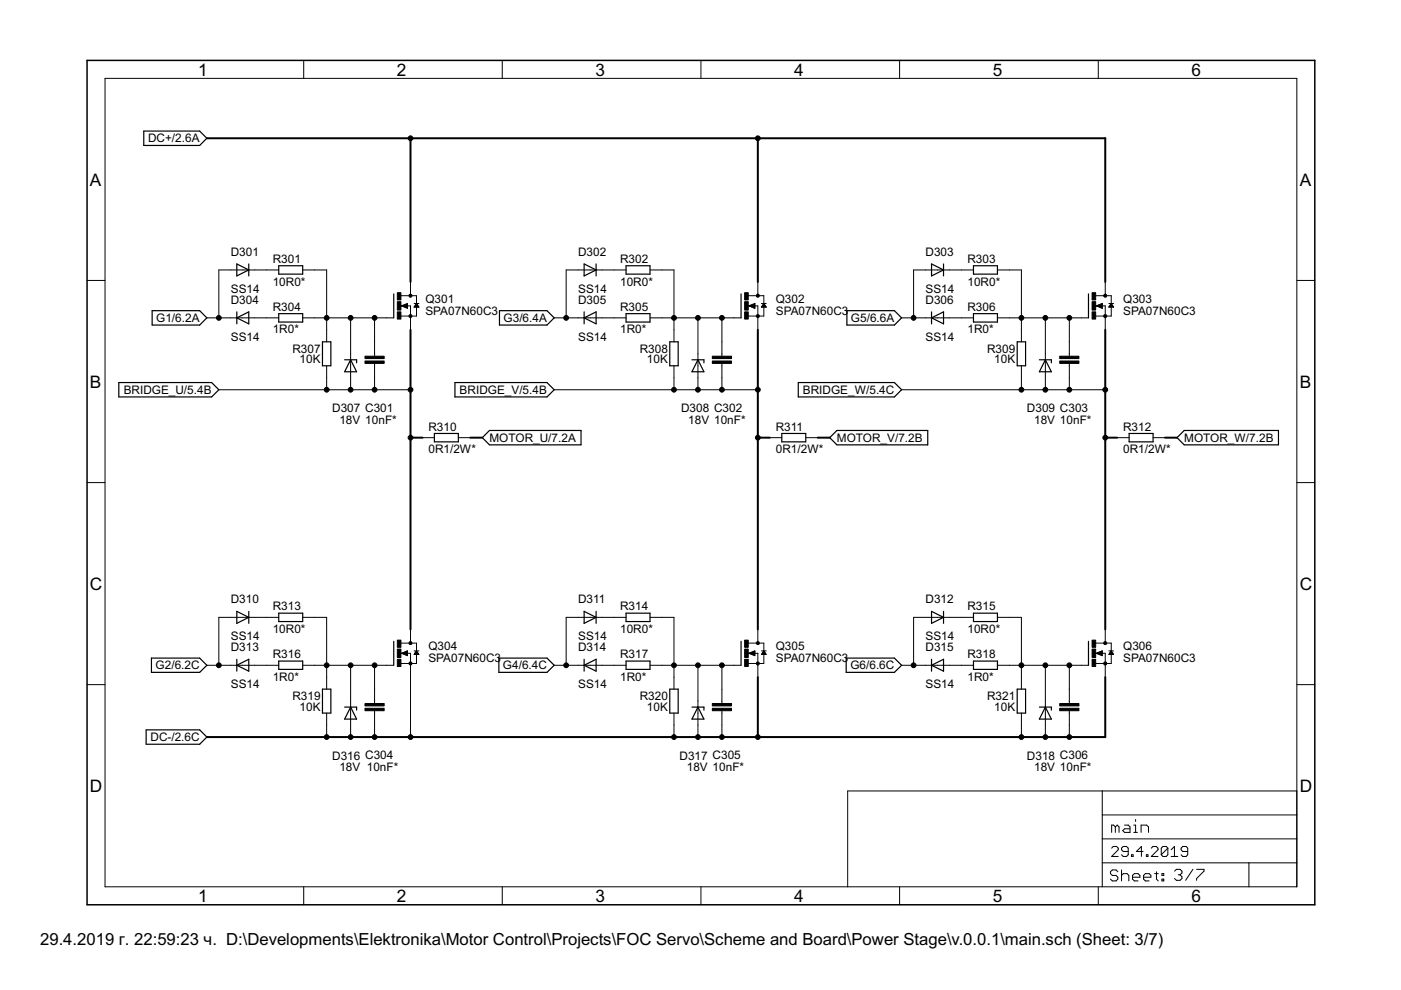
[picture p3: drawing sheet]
<svg xmlns="http://www.w3.org/2000/svg" width="297mm" height="210mm" viewBox="0 0 297 210" stroke-linecap="round" stroke-linejoin="round" font-family="sans-serif">
<g fill="#000" stroke="#000" stroke-width=".25">
<path d="M30.5 27.8v3zM30.5 30.8h11.8zM30.5 27.8h11.8zM43.9 29.3l-1.6 1.5zM42.3 27.8l1.6 1.5zM50.2 58.5l2.5-1.3zM50.2 56v2.5zM50.2 56l2.5 1.2zM52.7 56v1.2zM52.7 57.2v1.3zM59.1 58.1h5.1zM59.1 56.3v1.8z"/>
<path d="M59.1 56.3h5.1zM64.2 56.3v1.8zM123.8 58.5l2.6-1.3zM123.8 56v2.5zM123.8 56l2.6 1.2zM126.4 56v1.2zM126.4 57.2v1.3zM132.7 58.1h5.1zM132.7 56.3v1.8zM132.7 56.3h5.1zM137.8 56.3v1.8zM197.5 58.5l2.5-1.3z"/>
<path d="M197.5 56v2.5zM197.5 56l2.5 1.2zM200 56v1.2zM200 57.2v1.3zM206.4 58.1h5.1zM206.4 56.3v1.8zM206.4 56.3h5.1zM211.5 56.3v1.8zM32.3 65.9v3zM32.3 68.9h10zM32.3 65.9h10zM42.3 68.9l1.6-1.5z"/>
<path d="M42.3 65.9l1.6 1.5zM50.2 67.4l2.5 1.3zM50.2 67.4v1.3zM50.2 66.1v1.3zM50.2 67.4l2.5-1.3zM52.7 66.1v2.6zM59.1 68.3h5.1zM59.1 66.5v1.8zM59.1 66.5h5.1zM64.2 66.5v1.8zM68.4 72.5v5.1zM70.1 72.5v5.1z"/>
<path d="M68.4 72.5h1.7zM68.4 77.6h1.7zM73.1 76.3h1.2zM73.1 78.8h2.5zM74.3 76.3l-1.2 2.5zM74.3 76.3h1.3zM74.3 76.3l1.3 2.5zM75.6 76.3v.6zM83.5 62.3v5.1zM105.9 65.9v3zM105.9 68.9h10.1zM105.9 65.9h10.1z"/>
<path d="M117.5 67.4l-1.5 1.5zM116 65.9l1.5 1.5zM123.8 67.4l2.6 1.3zM123.8 67.4v1.3zM123.8 66.1v1.3zM123.8 67.4l2.6-1.3zM126.4 66.1v2.6zM132.7 68.3h5.1zM132.7 66.5v1.8zM132.7 66.5h5.1zM137.8 66.5v1.8zM142 72.5v5.1z"/>
<path d="M143.8 72.5v5.1zM142 72.5h1.8zM142 77.6h1.8zM146.7 76.3h1.3zM146.7 78.8h2.5zM148 76.3l-1.3 2.5zM148 76.3h1.2zM148 76.3l1.2 2.5zM149.2 76.3v.6zM157.1 62.3v5.1zM179.6 65.9v3zM179.6 68.9h10z"/>
<path d="M179.6 65.9h10zM191.2 67.4l-1.6 1.5zM189.6 65.9l1.6 1.5zM197.5 67.4l2.5 1.3zM197.5 67.4v1.3zM197.5 66.1v1.3zM197.5 67.4l2.5-1.3zM200 66.1v2.6zM206.4 68.3h5.1zM206.4 66.5v1.8zM206.4 66.5h5.1zM211.5 66.5v1.8z"/>
<path d="M215.7 72.5v5.1zM217.4 72.5v5.1zM215.7 72.5h1.7zM215.7 77.6h1.7zM220.4 76.3h1.2zM220.4 78.8h2.5zM221.6 76.3l-1.2 2.5zM221.6 76.3h1.3zM221.6 76.3l1.3 2.5zM222.9 76.3v.6zM230.8 62.3v5.1zM25.2 81.1v3.1z"/>
<path d="M25.2 84.2h19.7zM25.2 81.1h19.7zM44.9 84.2l1.5-1.6zM44.9 81.1l1.5 1.5zM92.1 93.7h5.1zM92.1 91.9v1.8zM96.5 81.1v3.1zM92.1 91.9h5.1zM97.2 91.9v1.8zM102.3 92.8l1.5-1.5zM102.3 92.8l1.5 1.5zM103.8 91.3h19.4z"/>
<path d="M103.8 94.3h19.4zM96.5 84.2h19.5zM96.5 81.1h19.5zM117.5 82.6l-1.5 1.6zM116 81.1l1.5 1.5zM123.2 91.3v3zM165.8 93.7h5zM165.8 91.9v1.8zM169.2 81.1v3.1zM165.8 91.9h5zM170.8 91.9v1.8zM175.9 92.8l1.5-1.5z"/>
<path d="M175.9 92.8l1.5 1.5zM177.4 91.3h19.3zM177.4 94.3h19.3zM169.2 84.2h20.4zM169.2 81.1h20.4zM191.2 82.6l-1.6 1.6zM189.6 81.1l1.6 1.5zM196.7 91.3v3zM239.4 93.7h5.1zM239.4 91.9v1.8zM239.4 91.9h5.1zM244.5 91.9v1.8z"/>
<path d="M249.6 92.8l1.5-1.5zM249.6 92.8l1.5 1.5zM251.1 91.3h20zM251.1 94.3h20zM271.1 91.3v3zM32.1 139.5h10.2zM50.2 132.2l2.5-1.3zM50.2 129.6v2.6zM50.2 141.1l2.5-1.3zM50.2 129.6l2.5 1.3zM52.7 129.6v1.3zM52.7 130.9v1.3z"/>
<path d="M59.1 131.8h5.1zM59.1 130v1.8zM59.1 130h5.1zM64.2 130v1.8zM83.5 136v5.1zM105.8 139.5h10.2zM123.8 132.2l2.6-1.3zM123.8 129.6v2.6zM123.8 141.1l2.6-1.3zM123.8 129.6l2.6 1.3zM126.4 129.6v1.3zM126.4 130.9v1.3z"/>
<path d="M132.7 131.8h5.1zM132.7 130v1.8zM132.7 130h5.1zM137.8 130v1.8zM157.1 136v5.1zM179.4 139.5h10.2zM197.5 132.2l2.5-1.3zM197.5 129.6v2.6zM197.5 141.1l2.5-1.3zM197.5 129.6l2.5 1.3zM200 129.6v1.3zM200 130.9v1.3z"/>
<path d="M206.4 131.8h5.1zM206.4 130v1.8zM206.4 130h5.1zM211.5 130v1.8zM230.8 136v5.1zM31 154.7v3.1zM32.1 139.5v3.1zM31 157.8h11.3zM31 154.7h11.3zM32.1 142.6h10.2zM43.9 156.3l-1.6 1.5zM42.3 154.7l1.6 1.6z"/>
<path d="M42.3 142.6l1.6-1.5zM42.3 139.5l1.6 1.6zM50.2 141.1l2.5 1.2zM50.2 141.1v1.2zM50.2 139.8v1.3zM52.7 139.8v2.5zM59.1 141.9h5.1zM59.1 140.2v1.7zM59.1 140.2h5.1zM64.2 140.2v1.7zM68.4 146.1v5.1zM70.1 146.1v5.1z"/>
<path d="M68.4 146.1h1.7zM68.4 151.2h1.7zM73.1 149.9h1.2zM73.1 152.5h2.5zM74.3 149.9l-1.2 2.6zM74.3 149.9h1.3zM74.3 149.9l1.3 2.6zM75.6 149.9v.7zM105.8 139.5v3.1zM105.8 142.6h10.2zM116 142.6l1.5-1.5zM116 139.5l1.5 1.6z"/>
<path d="M123.8 141.1l2.6 1.2zM123.8 141.1v1.2zM123.8 139.8v1.3zM126.4 139.8v2.5zM132.7 141.9h5.1zM132.7 140.2v1.7zM132.7 140.2h5.1zM137.8 140.2v1.7zM142 146.1v5.1zM143.8 146.1v5.1zM142 146.1h1.8zM142 151.2h1.8z"/>
<path d="M146.7 149.9h1.3zM146.7 152.5h2.5zM148 149.9l-1.3 2.6zM148 149.9h1.2zM148 149.9l1.2 2.6zM149.2 149.9v.7zM179.4 139.5v3.1zM179.4 142.6h10.2zM189.6 142.6l1.6-1.5zM189.6 139.5l1.6 1.6zM197.5 141.1l2.5 1.2zM197.5 141.1v1.2z"/>
<path d="M197.5 139.8v1.3zM200 139.8v2.5zM206.4 141.9h5.1zM206.4 140.2v1.7zM206.4 140.2h5.1zM211.5 140.2v1.7zM215.7 146.1v5.1zM217.4 146.1v5.1zM215.7 146.1h1.7zM215.7 151.2h1.7zM220.4 149.9h1.2zM220.4 152.5h2.5z"/>
<path d="M221.6 149.9l-1.2 2.6zM221.6 149.9h1.3zM221.6 149.9l1.3 2.6zM222.9 149.9v.7z"/>
</g>
<g fill="#000" stroke="#000" stroke-width=".21">
<path d="M22.3 16.6v171.4zM64.4 12.8v3.8zM106.5 12.8v3.8zM148.6 12.8v3.8zM190.7 12.8v3.8zM232.9 12.8v3.8zM22.3 16.6h252.7zM18.5 59.5h3.8zM46.4 57.2v10.2zM48.9 57.2h2.6zM46.4 57.2h2.5zM51.5 57.2h2.5z"/>
<path d="M56.6 57.2h2.5zM54 57.2h2.6zM64.2 57.2h2.5zM66.7 57.2h2.6zM69.3 57.2v10.2zM87 59.8v2.5zM120 57.2v10.2zM122.6 57.2h2.5zM120 57.2h2.6zM125.1 57.2h2.6zM130.2 57.2h2.5zM127.7 57.2h2.5z"/>
<path d="M137.8 57.2h2.6zM140.4 57.2h2.5zM142.9 57.2v10.2zM160.7 59.8v2.5zM193.7 57.2v10.2zM196.2 57.2h2.6zM193.7 57.2h2.5zM198.8 57.2h2.5zM203.9 57.2h2.5zM201.3 57.2h2.6zM211.5 57.2h2.5zM214 57.2h2.6z"/>
<path d="M216.6 57.2v10.2zM234.3 59.8v2.5zM275 59.5h3.8zM43.9 67.4h2.5zM46.4 67.4h2.5zM48.9 67.4h2.6zM51.5 67.4h2.5zM56.6 67.4h2.5zM54 67.4h2.6zM64.2 67.4h2.5zM69.3 69.9v2.6zM66.7 67.4h2.6z"/>
<path d="M69.3 67.4v2.5zM74.3 75v2.6zM69.3 67.4h5zM74.3 67.4v7.6zM79.4 72.5v2.5zM79.4 75v.5zM79.4 77v.6zM74.3 67.4h5.1zM79.4 67.4v5.1zM79.4 67.4h2.6zM82 67.4h1.5zM84.9 64.9h2.1z"/>
<path d="M85 67h2zM85.1 64.9l1.3 .5zM85.2 64.9h1.2zM85.4 64.7h1zM85.4 65h1zM85.7 64.6h.7zM85.7 65.1h.7zM86 64.5h.4zM86 65.2h.4zM86.4 64.3v1.1zM85.1 64.9l1.3-.6zM87 67.4v2.5z"/>
<path d="M87 62.3v.4zM87 67v.4zM85 62.7h2zM87 64.9v2.1zM87.8 65.1h1zM87.8 64.3h.5zM87.9 65h.8zM87.9 64.9h.7zM88 64.7h.6zM88.1 64.6h.4zM88.2 64.5h.2zM88.3 64.3l-.5 .8z"/>
<path d="M88.3 64.3h.5zM87 62.7h1.3zM88.3 62.7v1.6zM88.3 65v2zM87 67h1.3zM88.3 64.3l.5 .8zM117.5 67.4h2.5zM120 67.4h2.6zM122.6 67.4h2.5zM125.1 67.4h2.6zM130.2 67.4h2.5zM127.7 67.4h2.5z"/>
<path d="M137.8 67.4h2.6zM142.9 69.9v2.6zM140.4 67.4h2.5zM142.9 67.4v2.5zM148 75v2.6zM142.9 67.4h5.1zM148 67.4v7.6zM153.1 72.5v2.5zM153.1 75v.5zM153.1 77v.6zM148 67.4h5.1zM153.1 67.4v5.1z"/>
<path d="M153.1 67.4h2.5zM155.6 67.4h1.5zM158.5 64.9h2.2zM158.6 67h2.1zM158.8 64.9l1.2 .5zM158.8 64.9h1.2zM159 64.7h1zM159.1 65h.9zM159.4 64.6h.6zM159.4 65.1h.6zM159.7 64.5h.3zM159.7 65.2h.3z"/>
<path d="M160 64.3v1.1zM158.8 64.9l1.2-.6zM160.7 67.4v2.5zM160.7 62.3v.4zM160.7 67v.4zM158.7 62.7h2zM160.7 64.9v2.1zM161.4 65.1h1.1zM161.4 64.3h.5zM161.5 65h.9zM161.6 64.9h.7zM161.7 64.7h.5z"/>
<path d="M161.8 64.6h.3zM161.8 64.5h.3zM161.9 64.3l-.5 .8zM161.9 64.3h.6zM160.7 62.7h1.2zM161.9 62.7v1.6zM161.9 65v2zM160.7 67h1.2zM161.9 64.3l.6 .8zM191.2 67.4h2.5zM193.7 67.4h2.5zM196.2 67.4h2.6z"/>
<path d="M198.8 67.4h2.5zM203.9 67.4h2.5zM201.3 67.4h2.6zM211.5 67.4h2.5zM216.6 69.9v2.6zM214 67.4h2.6zM216.6 67.4v2.5zM221.6 75v2.6zM221.6 67.4v7.6zM221.6 67.4h5.1zM216.6 67.4h5zM226.7 72.5v2.5z"/>
<path d="M226.7 75v.5zM226.7 77v.6zM226.7 67.4v5.1zM226.7 67.4h2.6zM229.3 67.4h1.5zM232.2 64.9h2.1zM232.3 67h2zM232.4 64.9l1.3 .5zM232.4 64.9h1.3zM232.7 64.7h1zM232.7 65h1zM233 64.6h.7z"/>
<path d="M233 65.1h.7zM233.3 64.5h.4zM233.3 65.2h.4zM233.7 64.3v1.1zM232.4 64.9l1.3-.6zM234.3 67.4v2.5zM234.3 62.3v.4zM234.3 67v.4zM232.3 62.7h2zM234.3 64.9v2.1zM235.1 65.1h1zM235.1 64.3h.5z"/>
<path d="M235.2 65h.8zM235.2 64.9h.7zM235.3 64.7h.6zM235.4 64.6h.4zM235.5 64.5h.2zM235.6 64.3l-.5 .8zM235.6 64.3h.5zM234.3 62.7h1.3zM235.6 62.7v1.6zM235.6 65v2zM234.3 67h1.3zM235.6 64.3l.5 .8z"/>
<path d="M46.4 82.6h22.9zM69.3 77.6v2.5zM69.3 82.6h5zM69.3 80.1v2.5zM74.3 77.6v2.5zM74.3 82.6h5.1zM74.3 80.1v2.5zM79.4 77.6v2.5zM79.4 82.6h7.6zM79.4 80.1v2.5zM89.6 92.8h2.5zM97.2 92.8h2.5z"/>
<path d="M117.5 82.6h25.4zM142.9 77.6v2.5zM142.9 80.1v2.5zM142.9 82.6h5.1zM148 77.6v2.5zM148 82.6h5.1zM148 80.1v2.5zM153.1 77.6v2.5zM153.1 82.6h7.6zM153.1 80.1v2.5zM163.2 92.8h2.6zM170.8 92.8h2.6z"/>
<path d="M216.6 77.6v2.5zM191.2 82.6h25.4zM216.6 80.1v2.5zM221.6 77.6v2.5zM216.6 82.6h5zM221.6 80.1v2.5zM226.7 77.6v2.5zM221.6 82.6h5.1zM226.7 80.1v2.5zM226.7 82.6h7.6zM236.9 92.8h2.5zM244.5 92.8h2.5z"/>
<path d="M18.5 102.3h3.8zM275 102.3h3.8zM46.4 130.9h2.5zM48.9 130.9h2.6zM51.5 130.9h2.5zM56.6 130.9h2.5zM54 130.9h2.6zM64.2 130.9h2.5zM66.7 130.9h2.6zM69.3 130.9v10.2zM84.9 138.5h2.1zM85.1 138.5l1.3 .5z"/>
<path d="M85.2 138.5h1.2zM85.3 138.4h1.1zM85.5 138.7h.9zM85.6 138.3h.8zM85.8 138.8h.6zM85.9 138.2h.5zM86.1 138.9h.3zM86.2 138h.2zM86.4 138v1zM85.1 138.5l1.3-.5zM87 136v.4zM85 136.4h2z"/>
<path d="M87 133.4v2.6zM87 138.5v2.2zM87.8 138.8h1zM87.8 138h.5zM87.9 138.7h.8zM87.9 138.5h.8zM88 138.4h.6zM88.1 138.3h.4zM88.2 138.2h.2zM88.3 138l-.5 .8zM88.3 138h.5zM87 136.4h1.3z"/>
<path d="M88.3 136.4v1.6zM88.3 138l.5 .8zM120 130.9h2.6zM122.6 130.9h2.5zM125.1 130.9h2.6zM130.2 130.9h2.5zM127.7 130.9h2.5zM137.8 130.9h2.6zM140.4 130.9h2.5zM142.9 130.9v10.2zM158.5 138.5h2.2zM158.8 138.5l1.2 .5z"/>
<path d="M158.9 138.5h1.1zM159 138.4h1zM159.2 138.7h.8zM159.3 138.3h.7zM159.5 138.8h.5zM159.6 138.2h.4zM159.8 138.9h.2zM159.9 138h.1zM160 138v1zM158.8 138.5l1.2-.5zM160.7 136v.4zM158.7 136.4h2z"/>
<path d="M160.7 133.4v2.6zM160.7 138.5v2.2zM161.4 138.8h1.1zM161.4 138h.5zM161.5 138.7h.9zM161.6 138.5h.7zM161.7 138.4h.5zM161.8 138.3h.4zM161.8 138.2h.3zM161.9 138l-.5 .8zM161.9 138h.6zM160.7 136.4h1.2z"/>
<path d="M161.9 136.4v1.6zM161.9 138l.6 .8zM193.7 130.9v10.2zM196.2 130.9h2.6zM193.7 130.9h2.5zM198.8 130.9h2.5zM203.9 130.9h2.5zM201.3 130.9h2.6zM211.5 130.9h2.5zM214 130.9h2.6zM216.6 130.9v10.2zM232.2 138.5h2.1z"/>
<path d="M232.4 138.5l1.3 .5zM232.5 138.5h1.2zM232.6 138.4h1.1zM232.8 138.7h.9zM232.9 138.3h.8zM233.1 138.8h.6zM233.2 138.2h.5zM233.4 138.9h.3zM233.5 138h.2zM233.7 138v1zM232.4 138.5l1.3-.5zM234.3 136v.4z"/>
<path d="M232.3 136.4h2zM234.3 133.4v2.6zM234.3 138.5v2.2zM235.1 138.8h1zM235.1 138h.5zM235.2 138.7h.8zM235.2 138.5h.8zM235.3 138.4h.6zM235.4 138.3h.4zM235.5 138.2h.2zM235.6 138l-.5 .8zM235.6 138h.5z"/>
<path d="M234.3 136.4h1.3zM235.6 136.4v1.6zM235.6 138l.5 .8zM18.5 145.2h3.8zM43.9 141.1h2.5zM46.4 130.9v10.2zM48.9 141.1h2.6zM46.4 141.1h2.5zM51.5 141.1h2.5zM56.6 141.1h2.5zM54 141.1h2.6zM64.2 141.1h2.5z"/>
<path d="M69.3 143.6v2.5zM69.3 151.2v2.5zM69.3 153.7v2.6zM66.7 141.1h2.6zM69.3 141.1v2.5zM74.3 151.2v2.5zM74.3 148.7v2.5zM74.3 153.7v2.6zM69.3 141.1h5zM74.3 141.1v7.6zM79.4 146.1v2.6zM79.4 151.2v2.5z"/>
<path d="M79.4 148.7v.5zM79.4 150.7v.5zM79.4 153.7v2.6zM74.3 141.1h5.1zM79.4 141.1v5zM79.4 141.1h2.6zM82 141.1h1.5zM85 140.7h2zM87 141.1v2.5zM87 140.7v.4zM87 143.6v12.7zM88.3 138.6v2.1z"/>
<path d="M87 140.7h1.3zM117.5 141.1h2.5zM120 130.9v10.2zM122.6 141.1h2.5zM120 141.1h2.6zM125.1 141.1h2.6zM130.2 141.1h2.5zM127.7 141.1h2.5zM137.8 141.1h2.6zM140.4 141.1h2.5zM142.9 143.6v2.5zM142.9 151.2v2.5z"/>
<path d="M142.9 153.7v2.6zM142.9 141.1h5.1zM142.9 141.1v2.5zM148 151.2v2.5zM148 148.7v2.5zM148 153.7v2.6zM148 141.1h5.1zM148 141.1v7.6zM153.1 146.1v2.6zM153.1 151.2v2.5zM153.1 148.7v.5zM153.1 150.7v.5z"/>
<path d="M153.1 153.7v2.6zM153.1 141.1h2.5zM153.1 141.1v5zM155.6 141.1h1.5zM158.6 140.7h2.1zM160.7 141.1v2.5zM160.7 140.7v.4zM161.9 138.6v2.1zM160.7 140.7h1.2zM193.7 141.1h2.5zM191.2 141.1h2.5zM196.2 141.1h2.6z"/>
<path d="M198.8 141.1h2.5zM203.9 141.1h2.5zM201.3 141.1h2.6zM211.5 141.1h2.5zM216.6 143.6v2.5zM216.6 151.2v2.5zM216.6 153.7v2.6zM214 141.1h2.6zM216.6 141.1v2.5zM216.6 141.1h5zM221.6 151.2v2.5zM221.6 148.7v2.5z"/>
<path d="M221.6 153.7v2.6zM221.6 141.1h5.1zM221.6 141.1v7.6zM226.7 146.1v2.6zM226.7 151.2v2.5zM226.7 148.7v.5zM226.7 150.7v.5zM226.7 153.7v2.6zM226.7 141.1h2.6zM226.7 141.1v5zM229.3 141.1h1.5zM232.3 140.7h2z"/>
<path d="M234.3 141.1v2.5zM234.3 140.7v.4zM235.6 138.6v2.1zM234.3 140.7h1.3zM275 145.2h3.8zM179.7 167.7h54zM233.7 167.7h41.3zM233.7 177.9h41.3zM233.7 172.8v5.1zM233.7 172.8h41.3zM233.7 167.7v5.1zM235.7 174.9v1.6z"/>
<path d="M235.7 174.9h.4zM236 179.5l-.3 .3zM236.1 174.9l.4 .4zM236.5 175.3v1.2zM236.5 175.3l.4-.4zM236 179.5h.7zM236.9 174.9l.4 .4zM236.7 179.5l.4 .3zM237.3 175.3v1.2zM237.8 179.8v.4zM238 176.1l.4-.4zM238.1 179.5l-.3 .3z"/>
<path d="M238.4 174.9h.8zM238 176.1l.4 .4zM238.4 175.7h1.2zM238.1 179.5h.7zM239.2 174.9l.4 .4zM238.8 179.5l.4 .3zM239.6 175.3v1.2zM238.4 176.5h1.2zM240.4 174.9h.4zM240.4 176.5h.8zM240.8 174.9v1.6zM240.8 173.8v.4z"/>
<path d="M241.9 174.9v1.6zM241.9 174.9h1.2zM242 179.5l-1.1 1zM243.1 174.9l.4 .4zM243.5 175.3v1.2zM244.5 179.5l-.4 .3zM244.5 179.5h.7zM245.2 179.5l.3 .3zM246.5 179.5l-.3 .3zM246.5 179.5h.8zM247.3 179.5l.3 .3zM247.6 179.8v1.4z"/>
<path d="M249 179.5v2.1zM250.4 179.8v.4zM250.8 179.5l-.4 .3zM250.8 179.5h.7zM251.5 179.5l.3 .3zM275 172.8v5.1zM275 167.7v5.1zM22.3 188h252.7zM64.4 188v3.8zM106.5 188v3.8zM148.6 188v3.8zM179.7 167.7v20.3z"/>
<path d="M190.7 188v3.8zM232.9 188v3.8zM233.7 182.9v5.1zM233.7 177.9v5zM235.4 184.8v.4zM235.4 185.2l.4 .4zM237.1 180.2l-1.4 1.4zM235.4 184.8l.4-.4zM235.8 185.6h.8zM235.4 186.4l.4 .4zM235.8 184.4h.8zM236.6 185.6l.4 .4z"/>
<path d="M235.8 186.8h.8zM236.6 184.4l.4 .4zM237 186v.4zM237 186.4l-.4 .4zM235.7 181.6h1.4zM237.1 179.8v.4zM237.8 181.2l.3 .4zM237.8 180.2l.3 .3zM237.8 184.4v2.4zM237.8 185.6l.4-.4zM238.1 181.6h.7zM238.1 180.5h1.1z"/>
<path d="M238.2 185.2h.8zM239.2 181.2l-.4 .4zM239 185.2l.3 .4zM239.2 179.8v1.4zM239.3 185.6v1.2zM239.9 181.2v.4zM239.9 181.2h.3zM240.1 185.6v.8zM240.1 185.6l.4-.4zM240.2 181.2v.4zM239.9 181.6h.3zM240.1 186.4l.4 .4z"/>
<path d="M240.5 185.2h.8zM240.9 180.5h1.5zM240.5 186.8h.8zM241.3 185.2l.4 .4zM241.7 185.6v.4zM240.1 186h1.6zM242 179.5v2.1zM242.5 185.6v.8zM242.5 185.6l.3-.4zM242.5 186.4l.3 .4zM242.8 185.2h.8zM243.1 181.2v.4z"/>
<path d="M243.1 181.2h.3zM243.4 181.2v.4zM243.1 181.6h.3zM242.8 186.8h.8zM243.6 185.2l.4 .4zM244 185.6v.4zM242.5 186h1.5zM244.1 181.6l1.4-1.4zM244.8 185.2h.8zM245.2 184.8v1.6zM245.2 186.4l.4 .4zM244.1 181.6h1.4z"/>
<path d="M245.5 179.8v.4zM246.2 179.8v1.4zM246.2 181.2l1.4-1.4zM246.4 185.2h.3zM246.4 185.2v.4zM246.4 186.4h.3zM246.4 186.4v.4zM246.2 181.2l.3 .4zM246.7 185.2v.4zM246.4 185.6h.3zM246.7 186.4v.4zM246.4 186.8h.3z"/>
<path d="M246.5 181.6h.8zM247.6 181.2l-.3 .4zM248.3 180.2l.7-.7zM248.3 181.6h1.4zM249 184.7l.4-.4zM249.4 184.3h.8zM249 186.3l.4 .3zM250.2 184.3l.4 .4zM249.8 185.5h.4zM250.2 185.5l.4 .4zM249.4 186.6h.8zM250.4 181.2l.4 .4z"/>
<path d="M250.4 180.2l.4 .3zM250.6 184.7v.4zM250.2 185.5l.4-.4zM250.6 185.9v.4zM250.2 186.6l.4-.3zM250.8 181.6h.7zM250.8 180.5h1zM252.9 184.3l-1.5 2.3zM251.8 181.2l-.3 .4zM251.8 179.8v1.4zM253.7 184.3h1.6zM253.7 186.3v.3z"/>
<path d="M255.3 184.3v.4zM255.3 184.7l-1.6 1.6zM264.8 182.9v5.1zM264.8 182.9h10.2zM233.7 182.9h31.1zM275 182.9v5.1zM275 177.9v5zM275 16.6v171.4z"/>
<path d="M86.8 62.5h.5v.4h-.5z" fill-rule="evenodd"/>
<path d="M86.8 66.8h.5v.4h-.5z" fill-rule="evenodd"/>
<path d="M234.1 62.5h.5v.4h-.5z" fill-rule="evenodd"/>
<path d="M234.1 66.8h.5v.4h-.5z" fill-rule="evenodd"/>
<path d="M86.8 136.1h.5v.5h-.5z" fill-rule="evenodd"/>
<path d="M234.1 136.1h.5v.5h-.5z" fill-rule="evenodd"/>
<path d="M160.4 140.4h.5v.5h-.5z" fill-rule="evenodd"/>
<circle cx="87" cy="29.3" r=".51"/>
<circle cx="160.7" cy="29.3" r=".51"/>
<circle cx="46.4" cy="67.4" r=".51"/>
<circle cx="69.3" cy="67.4" r=".51"/>
<circle cx="74.3" cy="67.4" r=".51"/>
<circle cx="79.4" cy="67.4" r=".51"/>
<circle cx="120" cy="67.4" r=".51"/>
<circle cx="142.9" cy="67.4" r=".51"/>
<circle cx="148" cy="67.4" r=".51"/>
<circle cx="153.1" cy="67.4" r=".51"/>
<circle cx="160.7" cy="67" r=".33"/>
<circle cx="160.7" cy="62.7" r=".33"/>
<circle cx="193.7" cy="67.4" r=".51"/>
<circle cx="216.6" cy="67.4" r=".51"/>
<circle cx="221.6" cy="67.4" r=".51"/>
<circle cx="226.7" cy="67.4" r=".51"/>
<circle cx="69.3" cy="82.6" r=".51"/>
<circle cx="74.3" cy="82.6" r=".51"/>
<circle cx="79.4" cy="82.6" r=".51"/>
<circle cx="87" cy="82.6" r=".51"/>
<circle cx="87" cy="92.8" r=".51"/>
<circle cx="142.9" cy="82.6" r=".51"/>
<circle cx="148" cy="82.6" r=".51"/>
<circle cx="153.1" cy="82.6" r=".51"/>
<circle cx="160.7" cy="82.6" r=".51"/>
<circle cx="160.7" cy="92.8" r=".51"/>
<circle cx="216.6" cy="82.6" r=".51"/>
<circle cx="221.6" cy="82.6" r=".51"/>
<circle cx="226.7" cy="82.6" r=".51"/>
<circle cx="234.3" cy="82.6" r=".51"/>
<circle cx="234.3" cy="92.8" r=".51"/>
<circle cx="160.7" cy="136.4" r=".33"/>
<circle cx="46.4" cy="141.1" r=".51"/>
<circle cx="69.3" cy="156.3" r=".51"/>
<circle cx="69.3" cy="141.1" r=".51"/>
<circle cx="74.3" cy="156.3" r=".51"/>
<circle cx="74.3" cy="141.1" r=".51"/>
<circle cx="79.4" cy="156.3" r=".51"/>
<circle cx="79.4" cy="141.1" r=".51"/>
<circle cx="87" cy="140.7" r=".33"/>
<circle cx="87" cy="156.3" r=".51"/>
<circle cx="120" cy="141.1" r=".51"/>
<circle cx="142.9" cy="156.3" r=".51"/>
<circle cx="142.9" cy="141.1" r=".51"/>
<circle cx="148" cy="141.1" r=".51"/>
<circle cx="148" cy="156.3" r=".51"/>
<circle cx="153.1" cy="156.3" r=".51"/>
<circle cx="153.1" cy="141.1" r=".51"/>
<circle cx="160.7" cy="156.3" r=".51"/>
<circle cx="193.7" cy="141.1" r=".51"/>
<circle cx="216.6" cy="156.3" r=".51"/>
<circle cx="216.6" cy="141.1" r=".51"/>
<circle cx="221.6" cy="141.1" r=".51"/>
<circle cx="221.6" cy="156.3" r=".51"/>
<circle cx="226.7" cy="141.1" r=".51"/>
<circle cx="226.7" cy="156.3" r=".51"/>
<circle cx="234.3" cy="140.7" r=".33"/>
</g>
<g fill="#000" stroke="#000" stroke-width=".21">
<path d="M77.4 76.5h4v.5h-4zM77.4 75.5h4v.5h-4zM84.2 66.1h.8v1.5h-.8zM84.2 62.1h.8v1.5h-.8zM84.2 64h.8v1.7h-.8zM151 76.5h4.1v.5h-4.1zM151 75.5h4.1v.5h-4.1zM157.9 66.1h.7v1.5h-.7zM157.9 62.1h.7v1.5h-.7zM157.9 64h.7v1.7h-.7zM224.7 76.5h4v.5h-4zM224.7 75.5h4v.5h-4z"/>
<path d="M231.5 66.1h.8v1.5h-.8zM231.5 62.1h.8v1.5h-.8zM231.5 64h.8v1.7h-.8zM84.2 139.8h.8v1.5h-.8zM84.2 135.7h.8v1.5h-.8zM84.2 137.6h.8v1.8h-.8zM157.9 139.8h.7v1.5h-.7zM157.9 135.7h.7v1.5h-.7zM157.9 137.6h.7v1.8h-.7zM231.5 139.8h.8v1.5h-.8zM231.5 135.7h.8v1.5h-.8zM231.5 137.6h.8v1.8h-.8z"/>
<path d="M77.4 150.2h4v.5h-4zM77.4 149.2h4v.5h-4zM151 150.2h4.1v.5h-4.1zM151 149.2h4.1v.5h-4.1zM224.7 150.2h4v.5h-4zM224.7 149.2h4v.5h-4z"/>
</g>
<path d="M18.5 12.8v179zM18.5 12.8h260.3zM18.5 191.8h260.3zM278.8 12.8v179z" fill="#000" stroke="#000" stroke-width=".32"/>
<g fill="#000" stroke="#000" stroke-width=".42">
<path d="M43.9 29.3h43.1zM87 29.3h73.7zM160.7 29.3h73.6zM234.3 29.3v30.5zM87 29.3v30.5zM160.7 29.3v30.5zM87 82.6v10.2zM87 69.9v12.7zM87 92.8h2.6zM99.7 92.8h2.6zM160.7 82.6v10.2zM160.7 69.9v12.7z"/>
<path d="M160.7 92.8h2.5zM173.4 92.8h2.5zM234.3 82.6v10.2zM234.3 69.9v12.7zM234.3 92.8h2.6zM247 92.8h2.6zM87 92.8v40.6zM160.7 92.8v40.6zM234.3 92.8v40.6zM43.9 156.3h25.4zM69.3 156.3h5zM74.3 156.3h5.1z"/>
<path d="M79.4 156.3h7.6zM87 156.3h55.9zM142.9 156.3h5.1zM148 156.3h5.1zM153.1 156.3h7.6zM160.7 156.3h55.9zM160.7 143.6v12.7zM216.6 156.3h5zM221.6 156.3h5.1zM226.7 156.3h7.6zM234.3 143.6v12.7z"/>
</g>
<g font-size="4.1">
<text x="42" y="16">1</text>
<text x="84.1" y="16">2</text>
<text x="126.3" y="16">3</text>
<text x="168.4" y="16">4</text>
<text x="210.5" y="16">5</text>
<text x="252.6" y="16">6</text>
<text x="19.1" y="39.3">A</text>
<text x="275.6" y="39.3">A</text>
<text x="19.1" y="82.2">B</text>
<text x="275.6" y="82.2">B</text>
<text x="19.1" y="125">C</text>
<text x="275.6" y="125">C</text>
<text x="19.1" y="167.9">D</text>
<text x="275.6" y="167.9">D</text>
<text x="42" y="191.2">1</text>
<text x="84.1" y="191.2">2</text>
<text x="126.3" y="191.2">3</text>
<text x="168.4" y="191.2">4</text>
<text x="210.5" y="191.2">5</text>
<text x="252.6" y="191.2">6</text>
</g>
<text font-size="4" x="8.5" y="200.4">29.4.2019 г. 22:59:23 ч. D:\Developments\Elektronika\Motor Control\Projects\FOC Servo\Scheme and Board\Power Stage\v.0.0.1\main.sch (Sheet: 3/7)</text>
<g font-size="2.8">
<text x="31.4" y="30.2">DC+/2.6A</text>
<text x="48.9" y="54.2">D301</text>
<text x="57.8" y="55.7">R301</text>
<text x="122.6" y="54.2">D302</text>
<text x="131.5" y="55.7">R302</text>
<text x="196.2" y="54.2">D303</text>
<text x="205.1" y="55.7">R303</text>
<text x="48.9" y="62.1">SS14</text>
<text x="48.9" y="64.4">D304</text>
<text x="57.8" y="60.5">10R0*</text>
<text x="57.8" y="65.9">R304</text>
<text x="90.2" y="64.2">Q301</text>
<text x="122.6" y="62.1">SS14</text>
<text x="122.6" y="64.4">D305</text>
<text x="131.5" y="60.5">10R0*</text>
<text x="131.5" y="65.9">R305</text>
<text x="164.5" y="64.2">Q302</text>
<text x="196.2" y="62.1">SS14</text>
<text x="196.2" y="64.4">D306</text>
<text x="205.1" y="60.5">10R0*</text>
<text x="205.1" y="65.9">R306</text>
<text x="238.1" y="64.2">Q303</text>
<text x="33.1" y="68.3">G1/6.2A</text>
<text x="57.8" y="70.7">1R0*</text>
<text x="90.2" y="66.8">SPA07N60C3</text>
<text x="106.8" y="68.3">G3/6.4A</text>
<text x="131.5" y="70.7">1R0*</text>
<text x="164.5" y="66.8">SPA07N60C3</text>
<text x="180.4" y="68.3">G5/6.6A</text>
<text x="205.1" y="70.7">1R0*</text>
<text x="238.1" y="66.8">SPA07N60C3</text>
<text x="48.9" y="72.3">SS14</text>
<text x="62" y="74.8">R307</text>
<text x="63.5" y="77">10K</text>
<text x="122.6" y="72.3">SS14</text>
<text x="135.6" y="74.8">R308</text>
<text x="137.2" y="77">10K</text>
<text x="196.2" y="72.3">SS14</text>
<text x="209.3" y="74.8">R309</text>
<text x="210.8" y="77">10K</text>
<text x="26.2" y="83.5">BRIDGE_U/5.4B</text>
<text x="97.5" y="83.5">BRIDGE_V/5.4B</text>
<text x="170.2" y="83.5">BRIDGE_W/5.4C</text>
<text x="70.4" y="87.4">D307 C301</text>
<text x="72" y="89.9">18V 10nF*</text>
<text x="144.4" y="87.4">D308 C302</text>
<text x="145.9" y="89.9">18V 10nF*</text>
<text x="217.7" y="87.4">D309 C303</text>
<text x="219.3" y="89.9">18V 10nF*</text>
<text x="90.8" y="91.3">R310</text>
<text x="103.8" y="93.7">MOTOR_U/7.2A</text>
<text x="164.5" y="91.3">R311</text>
<text x="177.4" y="93.7">MOTOR_V/7.2B</text>
<text x="238.1" y="91.3">R312</text>
<text x="251.1" y="93.7">MOTOR_W/7.2B</text>
<text x="90.8" y="96.1">0R1/2W*</text>
<text x="164.5" y="96.1">0R1/2W*</text>
<text x="238.1" y="96.1">0R1/2W*</text>
<text x="48.9" y="127.9">D310</text>
<text x="57.8" y="129.4">R313</text>
<text x="122.6" y="127.9">D311</text>
<text x="131.5" y="129.4">R314</text>
<text x="196.2" y="127.9">D312</text>
<text x="205.1" y="129.4">R315</text>
<text x="48.9" y="135.7">SS14</text>
<text x="57.8" y="134.2">10R0*</text>
<text x="90.8" y="137.9">Q304</text>
<text x="122.6" y="135.7">SS14</text>
<text x="131.5" y="134.2">10R0*</text>
<text x="164.5" y="137.9">Q305</text>
<text x="196.2" y="135.7">SS14</text>
<text x="205.1" y="134.2">10R0*</text>
<text x="238.1" y="137.9">Q306</text>
<text x="33" y="141.9">G2/6.2C</text>
<text x="48.9" y="138">D313</text>
<text x="57.8" y="139.5">R316</text>
<text x="90.8" y="140.4">SPA07N60C3</text>
<text x="106.6" y="141.9">G4/6.4C</text>
<text x="122.6" y="138">D314</text>
<text x="131.5" y="139.5">R317</text>
<text x="164.5" y="140.4">SPA07N60C3</text>
<text x="180.3" y="141.9">G6/6.6C</text>
<text x="196.2" y="138">D315</text>
<text x="205.1" y="139.5">R318</text>
<text x="238.1" y="140.4">SPA07N60C3</text>
<text x="48.9" y="145.9">SS14</text>
<text x="57.8" y="144.3">1R0*</text>
<text x="62" y="148.4">R319</text>
<text x="122.6" y="145.9">SS14</text>
<text x="131.5" y="144.3">1R0*</text>
<text x="135.6" y="148.4">R320</text>
<text x="196.2" y="145.9">SS14</text>
<text x="205.1" y="144.3">1R0*</text>
<text x="209.3" y="148.4">R321</text>
<text x="63.5" y="150.7">10K</text>
<text x="137.2" y="150.7">10K</text>
<text x="210.8" y="150.7">10K</text>
<text x="31.9" y="157.2">DC-/2.6C</text>
<text x="70.4" y="161">D316 C304</text>
<text x="144.1" y="161">D317 C305</text>
<text x="217.7" y="161">D318 C306</text>
<text x="72" y="163.5">18V 10nF*</text>
<text x="145.6" y="163.5">18V 10nF*</text>
<text x="219.3" y="163.5">18V 10nF*</text>
</g>
</svg>
